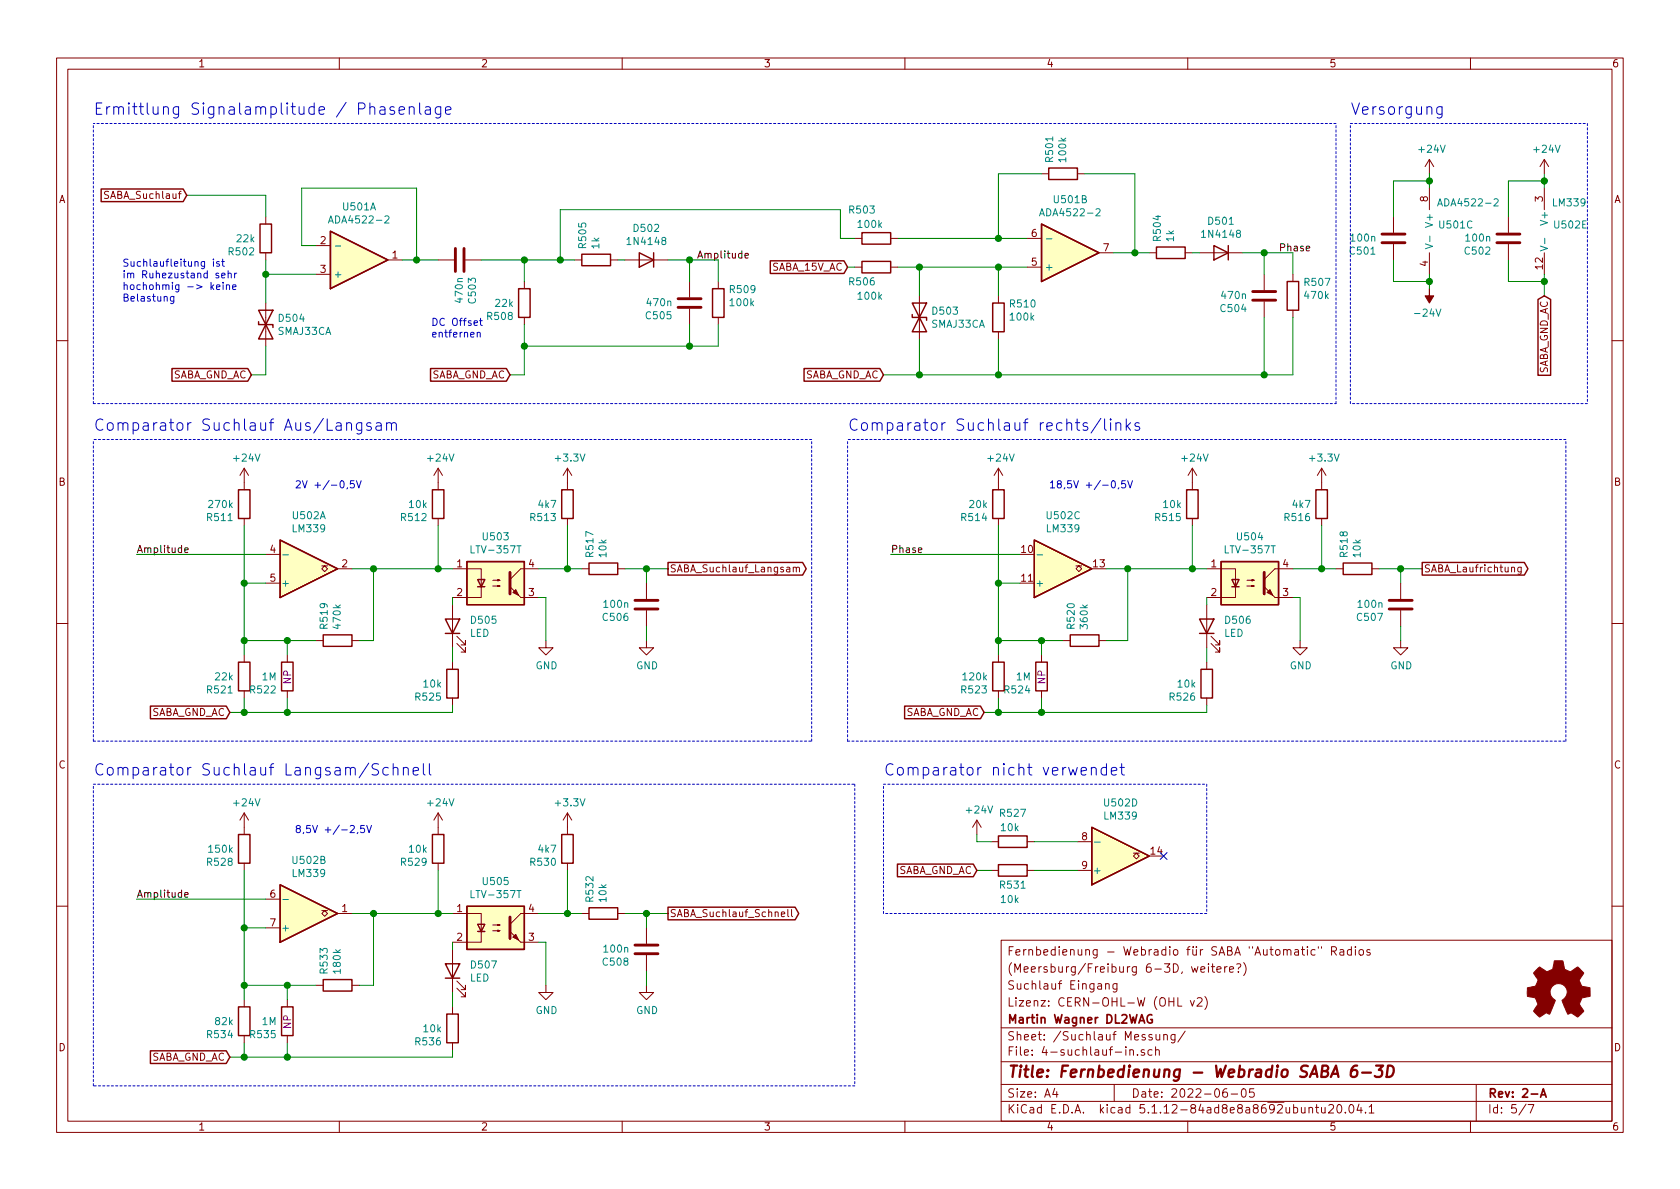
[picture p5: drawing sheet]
<svg xmlns="http://www.w3.org/2000/svg" width="297mm" height="210mm" viewBox="0 0 297 210" stroke-linecap="round" stroke-linejoin="round" font-family="sans-serif">
<g fill="none" stroke="#840000" stroke-width=".18">
<path d="M10 10.3h277v189.9h-277zM12 12.2h273v186.1h-273zM60 10.3v1.9M110 10.3v1.9M160 10.3v1.9M210 10.3v1.9M260 10.3v1.9M31.5 34.3h.5M32 33.8l-.3 .2v1.1M47 38.3v1.3M184.1 30.7h1.3M190.5 30.7h1.3"/>
<path d="M246.4 38.3v2.8M252.7 28.2v2.5M252.7 33.3v3.8M252.7 28.2l-.7 1.3M252.7 28.2l.8 1.3M266.7 38.3v2.8M273 28.2v2.5M273 33.3v3.8M273 28.2l-.7 1.3M273 28.2l.8 1.3M47 44.7v1.3M47 53.6v7.6"/>
<path d="M55.9 43.4h2.5M55.9 48.5h2.5M68.6 46h2.5M77.5 46h2.8M82.3 46h2.8M92.7 49.8v1.2M92.7 56.1v1.3M101.6 46h1.3M107.9 46h1.3M110.5 46h7.6M121.9 49.8v2.8M121.9 54.6v2.8"/>
<path d="M127 49.8v1.2M127 56.1v1.3M151.1 47.2h1.3M151.1 42.2h1.3M157.5 47.2h1.2M157.5 42.2h1.2M162.6 52.3v7.6M176.5 52.3v1.3M176.5 58.7v1.2M181.6 47.2h2.5M181.6 42.2h2.5M194.3 44.7h2.5"/>
<path d="M203.2 44.7h1.3M209.5 44.7h1.3M212.1 44.7h7.6M223.5 48.5v2.8M223.5 53.3v2.8M228.6 48.5v1.3M228.6 54.9v1.2M246.4 43.2v2.8M252.7 44.7v3.8M266.7 43.2v2.8M273 44.7v3.8M10 60.2h2"/>
<path d="M285 60.2h2M43.2 82.8v3.8M43.2 91.7v1.3M43.2 82.8l-.8 1.3M43.2 82.8l.7 1.3M47 98h2.5M77.5 82.8v3.8M77.5 91.7v1.3M77.5 82.8l-.8 1.3M77.5 82.8l.7 1.3M100.3 82.8l-.7 1.3M100.3 82.8v3.8"/>
<path d="M100.3 91.7v1.3M100.3 82.8l.8 1.3M176.5 82.8l-.7 1.3M176.5 82.8v3.8M176.5 91.7v1.3M176.5 82.8l.8 1.3M210.8 82.8v3.8M210.8 91.7v1.3M210.8 82.8l-.7 1.3M210.8 82.8l.8 1.3M233.7 82.8l-.8 1.3M233.7 82.8v3.8"/>
<path d="M233.7 91.7v1.3M233.7 82.8l.7 1.3M10 110.3h2M43.2 115.8v1.3M47 103.1h2.5M50.8 115.8v1.3M55.9 113.3h1.2M56.9 100.1h.5l-.5 .5 .5 .5 .5-.5-.5-.5h.5M59.7 100.6h2.5M62.2 113.3h1.3M80 100.6h5.1v3.3M80 106.9v7.6"/>
<path d="M80 117.1v1.3M80.8 113.8l1.5 1.5v-.8v.8h-.8M80.8 112.5l1.5 1.5v-.7v.7h-.8M85.1 103.8v1.9h-5.1M87.1 103.6h1.3l-.4 .2v-.3l.4 .1M87.1 102.6h1.3l-.4 .1v-.2l.4 .1M92.1 105.7h3.1M95.2 100.6h-3.1l-1.9 1.9M96.5 113.3v1.2h1.3l-1.3 1.3-1.3-1.3h1.3M102.9 100.6h1.2M109.2 100.6h1.3M114.3 113.3v1.2h1.3l-1.3 1.3-1.3-1.3h1.3"/>
<path d="M114.3 103.1v2.8M114.3 107.9v2.8M140.3 100.4l.1-.1h.3l.1 .8M140.3 100.3v.8M140.8 100.5l.2-.2h.3l.1 .8M176.5 115.8v1.3M184.1 115.8v1.3M188 113.3h1.2M190.2 100.1h.6l-.6 .5 .6 .5 .5-.5-.5-.5h.5M194.3 113.3h1.3M213.4 100.6h5v3.3M213.4 106.9v7.6"/>
<path d="M213.4 117.1v1.3M214.1 113.8l1.5 1.5v-.8v.8h-.7M214.1 112.5l1.5 1.5v-.7v.7h-.7M218.4 103.8v1.9h-5M220.5 103.6h1.2l-.3 .2v-.3l.3 .1M220.5 102.6h1.2l-.3 .1v-.2l.3 .1M225.4 105.7h3.2M228.6 100.6h-3.2l-1.9 1.9M229.9 113.3v1.2h1.2l-1.2 1.3-1.3-1.3h1.3M236.2 100.6h1.3M242.6 100.6h1.2M247.6 113.3v1.2h1.3l-1.3 1.3-1.2-1.3h1.2"/>
<path d="M247.6 103.1v2.8M247.6 107.9v2.8M267.3 100.4l.1-.1h.3l.1 .8M269 100.3v1l-.3 .3-.3-.1M269 100.3h-.4l-.2 .2 .1 .6h.5M285 110.3h2M43.2 122.2v1.2M50.8 122.2v1.2M80 123.4v1.3M176.5 122.2v1.2M184.1 122.2v1.2M213.4 123.4v1.3"/>
<path d="M43.2 143.8v3.8M43.2 152.6v1.3M43.2 143.8l-.8 1.2M43.2 143.8l.7 1.2M47 159h2.5M77.5 143.8l-.8 1.2M77.5 143.8v3.8M77.5 152.6v1.3M77.5 143.8l.7 1.2M100.3 143.8v3.8M100.3 152.6v1.3M100.3 143.8l-.7 1.2"/>
<path d="M100.3 143.8l.8 1.2M172.7 145l-.7 1.3M172.7 145v2.6M172.7 145l.8 1.3M175.3 148.8h1.2M175.3 153.9h1.2M181.6 148.8h1.3M181.6 153.9h1.3M190.5 148.8h2.5M190.5 153.9h2.5M200.4 150.9h.5l-.5 .5 .5 .5 .5-.5-.5-.5h.5M10 160.2h2"/>
<path d="M43.2 176.8v1.2M47 164.1h2.5M50.8 176.8v1.2M55.9 174.2h1.2M56.9 161h.5l-.5 .5 .5 .5 .5-.5-.5-.5h.5M59.7 161.5h2.5M62.2 174.2h1.3M80 161.5h5.1v3.3M80 167.9v7.6M80 178v1.3M80.8 174.7l1.5 1.6v-.8v.8h-.8M80.8 173.5l1.5 1.5v-.8v.8h-.8"/>
<path d="M85.1 164.7v1.9h-5.1M87.1 164.6h1.3l-.4 .1v-.2l.4 .1M87.1 163.6h1.3l-.4 .1v-.3l.4 .2M92.1 166.6h3.1M95.2 161.5h-3.1l-1.9 1.9M96.5 174.2v1.3h1.3l-1.3 1.3-1.3-1.3h1.3M102.9 161.5h1.2M109.2 161.5h1.3M114.3 174.2v1.3h1.3l-1.3 1.3-1.3-1.3h1.3M114.3 164.1v2.8M114.3 168.9v2.8M138.2 161.7l.6-.1-.1-.3h-.4l-.1 .1v.6h.5"/>
<path d="M139.3 160.8v1.1l.2 .2M140 160.8v1.1l.1 .2M177 166.3h108v32h-108zM195.5 174.1l.2-.2 .4 .1v.9M195.5 173.9v1M197.5 173.9v1.3l-.3 .2h-.4M197.5 174l-.4-.1-.3 .3v.6l.3 .1 .4-.1M208.3 176.4v1.5h.7M210.5 176.9l.3 1 .4-1M211.7 176.6l.2-.2h.3l.3 .2v.3l-.9 1h.9M212.3 171.4l.7-.1v-.3l-.5-.1-.2 .2 .1 .8h.6M213 176.2a1.71 1.71 0 0 1 0 2.3"/>
<path d="M213.7 170.4v.2M213.7 170.9v1M214.2 170.9h.6M214.4 170.4v1.3l.4 .2M215.2 171.4l.7-.1-.1-.3-.4-.1-.2 .2v.8h.6M216.5 170.9v1M217 170.9l-.3 .1-.2 .2M217.4 171.4l.7-.1-.1-.3-.4-.1-.2 .2v.8h.6M218.7 170.5l.5-.1a.38 .38 0 0 1 .2 .4 .38 .38 0 0 1-.4 .3l-.1 .3M218.9 171.8v.1M219.9 170.2a1.71 1.71 0 0 1 0 2.3M231.2 167.4v.2"/>
<path d="M231.2 167.9v1M232.5 168l-.4-.1-.3 .3 .1 .6 .2 .1 .4-.1M233.1 167.4v.3M233.7 167.4v.3M235.4 168.2l.7-.1 .2-.2-.1-.3-.2-.2h-.6v1.5M235.8 168.2l.5 .7M236.9 168h.6l.1 .9M237.6 168.3h-.5l-.2 .2v.3l.2 .1 .5-.1M238.9 168l-.4-.1-.3 .3 .1 .6 .2 .1 .4-.1M238.9 167.4v1.5M239.6 167.4v.2M239.6 167.9v1"/>
<path d="M240.4 168l.2-.1 .4 .1v.8l-.2 .1-.4-.1zM242.2 168l-.3-.1-.2 .2v.2l.5 .2v.3h-.5M285 160.2h2M43.2 183.1v1.3M50.8 183.1v1.3M60 198.3v1.9M80 184.4v1.3M110 198.3v1.9M160 198.3v1.9M177 194.8h108M177 191.8h108M177 187.8h108"/>
<path d="M177 181.8h108M186.5 192.5l-.4 1h1M186.8 193v1M197 191.8v3M199.1 185.1v.2M199.1 185.6v1M199.8 185.7a.37 .37 0 0 1 .6 .1v.8M199.8 185.6v1M201.1 186.5v.1M202.3 185.7a.37 .37 0 0 0-.5 .1v.2l.5 .2 .1 .1-.2 .3-.4-.1M203.7 185.7l-.4-.1-.3 .3v.6l.3 .1 .4-.1M203.7 183l-.4-.1-.2 .2 .1 .3 .5 .1v.3h-.6"/>
<path d="M204.3 185.7h.1a.37 .37 0 0 1 .6 .1v.8M204.3 185.1v1.5M204.4 182.9v.8a.39 .39 0 0 0 .7 .1M205.1 182.9v1M205.8 183.1v-.1a.37 .37 0 0 1 .6 .1v.8M205.8 182.9v1M207.7 182.9v1.2l-.2 .3-.4-.1M207.7 183l-.4-.1-.3 .3 .1 .6 .2 .1 .4-.1M209.5 182.3l-1.2 2M210 198.3v1.9M216.9 192.5a.62 .62 0 0 0-.7 .7l.1 .7 .2 .1 .5-.1v-.5l-.1-.2-.4-.1-.3 .3M217.7 193.5h1.1"/>
<path d="M219.6 192.7l.4-.2a.94 .94 0 0 1 0 1.5 .82 .82 0 0 1-.4-1.3zM221.7 192.5h-.7l-.1 .7 .2-.1 .5 .1 .2 .2-.1 .5-.2 .1-.6-.1M231.4 196l.2-.2 .4 .1 .1 .9M231.4 195.8v1M232.6 195.8h.5M232.8 195.3v1.3l.3 .2M233.7 195.8v.8a.37 .37 0 0 0 .6 .1M234.3 195.8v1M234.9 195.5l.3-.2h.3l.2 .2 .1 .3-.1 .2-.8 .8h.9M236.5 195.5l.2-.2a.8 .8 0 0 1 .6 .8 .8 .8 0 0 1-.6 .7l-.2-.1-.1-.4zM237.9 196.7v.1M238.7 195.5l.2-.2a.8 .8 0 0 1 .5 .8 .8 .8 0 0 1-.5 .7l-.2-.1-.2-.4z"/>
<path d="M240.3 195.2l-.4 1.1h1M240.6 195.8v1M241.4 196.7v.1M242.1 195.8l.4-.5v1.5M242.1 196.8h.8M260 198.3v1.9M261 191.8v6.5M269.8 195.2l-1.2 2M270.2 195.3h1l-.6 1.5"/>
</g>
<path d="M203.7 179.5a.73 .73 0 0 0-.9 .5 .73 .73 0 0 0 .5 .9l.4-.1v-.5h-.2M272.4 194l.5-1.5 .5 1.5M272.5 193.6h.7" fill="none" stroke="#840000" stroke-width=".3"/>
<path d="M240 188.4a.93 .93 0 0 0-1.1 .9l-.1 .8 .2 .2a.66 .66 0 0 0 1-.2v-.5l-.3-.4a.69 .69 0 0 0-.8 .4M240.8 189.7h1.6M243.3 188.4h1.3l-.8 .8a.48 .48 0 0 1 .6 .4l-.1 .5-.2 .2-.8 .1-.2-.1M245.4 188.4h.5a.95 .95 0 0 1 .4 1.6 .9 .9 0 0 1-1.1 .4z" fill="none" stroke="#840000" stroke-width=".41"/>
<g fill="none" stroke="#840000" stroke-width=".25">
<path d="M17.9 33.4h14.5l.6 1.1-.6 1.2h-14.5zM46 39.6h2v5.1h-2zM184.1 39.6l10.2 5.1-10.2 5.1zM185.4 29.7h5.1v2h-5.1zM45.7 56.9v.5h2.6v.5M45.7 54.9l2.6 5h-2.6l2.6-5zM58.4 40.9l10.2 5.1-10.2 5zM91.7 51h2v5.1h-2zM102.9 45h5v2h-5zM113 44.7l2.6 1.3-2.6 1.2zM115.6 44.7v2.5M126 51h2v5.1h-2z"/>
<path d="M136.2 46.1h13l.7 1.1-.7 1.2h-13zM152.4 41.1h5.1v2.1h-5.1zM152.4 46.2h5.1v2.1h-5.1zM161.3 55.6v.5h2.5v.5M161.3 53.6l2.5 5.1h-2.5l2.5-5.1zM175.5 53.6h2v5.1h-2zM204.5 43.7h5v2h-5zM214.6 43.4l2.6 1.3-2.6 1.3zM217.2 43.4v2.6M227.6 49.8h2v5.1h-2zM271.9 53l1.1-.7 1.2 .7v13.4h-2.3zM30.4 65.2h13.4l.6 1.1-.6 1.1h-13.4z"/>
<path d="M76.1 65.2h13.4l.7 1.1-.7 1.1h-13.4zM142.2 65.2h13.4l.6 1.1-.6 1.1h-13.4zM42.2 86.6h2v5.1h-2zM49.5 95.5l10.2 5.1-10.2 5.1zM76.5 86.6h2v5.1h-2zM82.5 99.3h10.2v7.6h-10.2zM99.3 86.6h2v5.1h-2zM104.1 99.6h5.1v2h-5.1zM118.1 99.5h23.8l.6 1.1-.6 1.1h-23.8zM175.5 86.6h2v5.1h-2zM182.9 95.5l10.1 5.1-10.1 5.1zM209.8 86.6h2v5.1h-2z"/>
<path d="M215.9 99.3h10.2v7.6h-10.2zM232.7 86.6h2v5.1h-2zM237.5 99.6h5.1v2h-5.1zM251.5 99.5h18l.7 1.1-.7 1.1h-18zM42.2 117.1h2v5.1h-2zM49.8 117.1h2v5.1h-2zM57.1 112.3h5.1v2h-5.1zM78.7 109.5h2.6l-1.3 2.5zM78.7 112h2.6M79 118.4h2v5h-2zM84.5 102.5h1.2l-.6 1.3zM84.5 103.8h1.2"/>
<path d="M175.5 117.1h2v5.1h-2zM183.1 117.1h2.1v5.1h-2.1zM189.2 112.3h5.1v2h-5.1zM212.1 109.5h2.5l-1.2 2.5zM212.1 112h2.5M212.3 118.4h2.1v5h-2.1zM217.8 102.5h1.3l-.7 1.3zM217.8 103.8h1.3M26.6 124.9h13.4l.6 1.1-.6 1.1h-13.4zM159.9 124.9h13.5l.6 1.1-.6 1.1h-13.5zM42.2 147.6h2v5h-2zM49.5 156.5l10.2 5-10.2 5.1z"/>
<path d="M76.5 147.6h2v5h-2zM99.3 147.6h2v5h-2zM158.7 152.8h13.4l.6 1.1-.6 1.1h-13.4zM176.5 147.8h5.1v2.1h-5.1zM176.5 152.9h5.1v2h-5.1zM193 146.3l10.2 5.1-10.2 5.1zM42.2 178h2v5.1h-2zM49.8 178h2v5.1h-2zM57.1 173.2h5.1v2.1h-5.1zM78.7 170.4h2.6l-1.3 2.6zM78.7 173h2.6M79 179.3h2v5.1h-2z"/>
<path d="M82.5 160.3h10.2v7.6h-10.2zM84.5 163.4h1.2l-.6 1.3zM84.5 164.7h1.2M104.1 160.5h5.1v2.1h-5.1zM118.1 160.4h22.5l.6 1.1-.6 1.2h-22.5zM26.6 185.8h13.4l.6 1.1-.6 1.2h-13.4z"/>
</g>
<g fill="none" stroke="#840000" stroke-width=".51">
<path d="M80.5 43.9v4.1M82 43.9v4.1M119.9 52.8h4.1M119.9 54.4h4.1M221.5 51.6h4.1M221.5 53.1h4.1M244.3 41.4h4.1M244.3 42.9h4.1M264.7 41.4h4M264.7 42.9h4M90.2 101.2v3.8M112.3 106.2h4"/>
<path d="M112.3 107.7h4M223.5 101.2v3.8M245.6 106.2h4.1M245.6 107.7h4.1M90.2 162.2v3.8M112.3 167.1h4M112.3 168.7h4"/>
</g>
<g fill="#ffffc2" stroke="#ffffc2" stroke-width=".18">
<path d="M82.5 99.3h10.2v7.6h-10.2z"/>
<path d="M82.5 160.3h10.2v7.6h-10.2z"/>
<path d="M184.1 39.6l10.2 5.1-10.2 5.1z"/>
<path d="M58.4 40.9l10.2 5.1-10.2 5z"/>
<path d="M49.5 95.5l10.2 5.1-10.2 5.1z"/>
<path d="M49.5 156.5l10.2 5-10.2 5.1z"/>
<path d="M182.9 95.5l10.1 5.1-10.1 5.1z"/>
<path d="M193 146.3l10.2 5.1-10.2 5.1z"/>
<path d="M215.9 99.3h10.2v7.6h-10.2z"/>
</g>
<g fill="#840000" stroke="#840000" stroke-width=".18">
<path d="M90.2 103.8l1.9 1.9z"/>
<path d="M90.7 104.8l.5-.5 .5 1z"/>
<path d="M90.2 164.7l1.9 1.9z"/>
<path d="M90.7 165.7l.5-.5 .5 1z"/>
<path d="M271.7 171.5l.5-.5 .9 .6a.62 .62 0 0 0 1 0l.2-.1a1.62 1.62 0 0 0 .5-1.4l.1-.2h1.4l.2 .8a.74 .74 0 0 0 .7 .9l.5 .3 1.3-.9 1 1-.4 .7a.75 .75 0 0 0-.1 1.2l.2 .5 1.4 .3 .1 1.5-1.5 .2v.2a1.23 1.23 0 0 0-.3 1.2l.6 1-.1 .1-1 1-.8-.6a.54 .54 0 0 0-.8 0l-1.1-2.3a2.33 2.33 0 0 0 .9-1.9 1.54 1.54 0 0 0-2.5-.8 1.54 1.54 0 0 0 .4 2.6l-1.1 2.4a.69 .69 0 0 0-1.1 .2l-.6 .4-1.1-1.1 .8-1.2-.2-.5a.71 .71 0 0 0-.9-.8l-.7-.2v-1.4l.4-.1a1.11 1.11 0 0 0 1.2-.7 .72 .72 0 0 0-.2-1.2l-.4-.6z"/>
<path d="M223.5 103.8l1.9 1.9z"/>
<path d="M224 104.8l.5-.5 .5 1z"/>
<path d="M252.7 51v1.3h.8l-.8 1.3-.7-1.3h.7z"/>
</g>
<g fill="none" stroke="#008484" stroke-width=".18">
<path d="M58.1 39.4l.4-1.2 .4 1.2M58.2 39.1h.6M68 38.3l.5-.1 .3 .3-.8 .9h.8M183.8 38.2l.4-1.3 .5 1.3M183.9 37.8h.6M193.8 37l.5-.1 .2 .4-.8 .9h.8M254.2 36.4l.4-1.3 .4 1.3M254.3 36.1h.6M264.2 35.3l.4-.2 .3 .4-.8 .9h.8M59.3 43.5h1M185 42.2h1M252 43.1l1.3 .5-1.3 .4"/>
<path d="M252.8 41.8v.9M272.3 43.5l1.3 .4-1.3 .5M273.1 42.1v1M50 98.1h1M183.4 98.1h1M50 159.1h1M193.5 148.9h1"/>
</g>
<g fill="none" stroke="#0000c2" stroke-width=".18" stroke-dasharray=".4 .4">
<path d="M236.2 21.8h-219.7M238.8 21.8h41.9M280.7 21.8v49.6M16.5 71.4v-49.6M16.5 71.4h219.7M143.5 77.7h-127M236.2 71.4v-49.6M238.8 71.4v-49.6M276.9 77.7h-127M280.7 71.4h-41.9M16.5 131.1h127M16.5 131.1v-53.4"/>
<path d="M16.5 138.7h134.6M143.5 131.1v-53.4M149.9 131.1h127M149.9 131.1v-53.4M151.1 138.7v53.3M156.2 138.7h57.2M213.4 138.7v22.8M276.9 131.1v-53.4M156.2 161.5v-22.8M213.4 161.5h-57.2M16.5 192v-53.3M151.1 192h-134.6"/>
</g>
<g fill="none" stroke="#008400" stroke-width=".18">
<path d="M33 34.5h14v3.8M184.1 30.7h-7.6v11.5M191.8 30.7h8.9v14M252.7 30.7v2.6M252.7 32h-6.3v6.3M273 32h-6.3v6.3M273 30.7v2.6M47 46v7.6M47 48.5h8.9M55.9 43.4h-2.6v-10.1h20.4v12.7M71.1 46h6.4M85.1 46h16.5"/>
<path d="M92.7 46v3.8M92.7 57.4v8.9h-2.5M109.2 46h1.3M118.1 46h8.9v3.8M121.9 46v3.8M121.9 57.4v3.8M127 57.4v3.8h-34.3M149.9 47.2h1.2M151.1 42.2h-2.5v-5.1h-49.5v8.9M158.7 42.2h22.9M158.7 47.2h22.9M162.6 47.2v5.1"/>
<path d="M162.6 59.9v6.4M176.5 47.2v5.1M176.5 59.9v6.4M196.8 44.7h6.4M210.8 44.7h1.3M219.7 44.7h8.9v3.8M223.5 44.7v3.8M223.5 56.1v10.2M228.6 56.1v10.2h-72.4M246.4 46v3.8h6.3M252.7 48.5v2.5M266.7 46v3.8h6.3"/>
<path d="M273 48.5v3.8M47 61.2v5.1h-2.6M24.1 98h22.9M43.2 93v22.8M77.5 93v7.6M100.3 93v7.6M157.5 98h22.8M176.5 93v22.8M210.8 93v7.6M233.7 93v7.6M43.2 113.3h12.7M43.2 103.1h3.8"/>
<path d="M50.8 113.3v2.5M62.2 100.6h17.8M66 100.6v12.7h-2.5M80 105.7v1.2M80 114.5v2.6M95.2 100.6h7.7M95.2 105.7h1.3v7.6M110.5 100.6h7.6M114.3 100.6v2.5M114.3 110.7v2.6M176.5 113.3h11.5M176.5 103.1h3.8"/>
<path d="M184.1 113.3v2.5M195.6 100.6h17.8M199.4 100.6v12.7h-3.8M213.4 105.7v1.2M213.4 114.5v2.6M228.6 100.6h7.6M228.6 105.7h1.3v7.6M243.8 100.6h7.7M247.6 100.6v2.5M247.6 110.7v2.6M43.2 123.4v2.6M50.8 123.4v2.6"/>
<path d="M80 124.7v1.3h-39.4M176.5 123.4v2.6M184.1 123.4v2.6M213.4 124.7v1.3h-39.4M24.1 159h22.9M43.2 153.9v22.9M77.5 153.9v7.6M100.3 153.9v7.6M172.7 153.9h2.6M172.7 147.6v1.2h2.6M182.9 153.9h7.6M182.9 148.8h7.6"/>
<path d="M43.2 174.2h12.7M43.2 164.1h3.8M50.8 174.2v2.6M62.2 161.5h17.8M66 161.5v12.7h-2.5M80 166.6v1.3M80 175.5v2.5M95.2 166.6h1.3v7.6M95.2 161.5h7.7M110.5 161.5h7.6M114.3 161.5v2.6M114.3 171.7v2.5"/>
<path d="M43.2 184.4v2.5M50.8 184.4v2.5M80 185.7v1.2h-39.4"/>
</g>
<path d="M131.7 45.2l.6-.1v-.2l-.4-.1-.2 .2 .1 .6h.5M32.7 97.3l.6-.1-.1-.3h-.4l-.1 .1v.7h.5M32.7 158.2l.6-.1-.1-.2-.4-.1-.1 .2v.6h.5" fill="none" stroke="#000" stroke-width=".18"/>
<g fill="none" stroke="#0000c2" stroke-width=".18">
<path d="M67.2 19l.2-.1 .6 .1 .1 1.2M68.1 19.3l-.7 .2a.39 .39 0 0 0-.3 .3 .39 .39 0 0 0 .3 .4l.7-.1M69.7 19l-.5-.1-.3 .2 .1 .4 .7 .1 .1 .2-.1 .3-.2 .1-.6-.1M70.6 19.5l.9-.2-.1-.3-.6-.1-.2 .2 .1 1 .1 .1 .6-.1M72.4 19.1a.5 .5 0 0 1 .8 0v1.1M72.4 18.9v1.3M74.2 18.2v1.7l.3 .3M75.2 19l.2-.1 .6 .1 .1 1.2M76.1 19.3l-.7 .2a.39 .39 0 0 0-.3 .3 .39 .39 0 0 0 .3 .4l.7-.1M77.9 18.9v1.6a.56 .56 0 0 1-.8 .3M77.9 19l-.6-.1-.3 .3v.6l.2 .3 .1 .1 .6-.1M78.8 19.5l.9-.2-.1-.3-.5-.1-.3 .2 .1 1 .2 .1 .5-.1"/>
<path d="M255 18.9v1.6a.54 .54 0 0 1-.9 .3M255 19l-.6-.1-.4 .3v.6l.2 .3 .2 .1 .6-.1M30.7 52.4v1l-.2 .3-.3-.1M30.7 52.5l-.3-.1-.3 .2 .2 .6h.4M37.4 50.7l.4 .5M37.7 45.8v.1M37.7 46.2v.9M37.8 50.4l-.5 .4M38.3 50.8l.6-.1-.1-.3h-.3l-.2 .1 .1 .6h.4M38.8 46.3l-.3-.1-.2 .2 .1 .2 .4 .1v.3h-.5M39.2 48.7l.6-.1-.1-.2-.3-.1-.2 .2v.6h.5M39.2 46.2h.5"/>
<path d="M39.4 45.8v1.1l.3 .2M39.4 49.9v.2M39.4 50.4v.8M40 50.5l.2-.1h.3l.1 .8M40 50.4v.8M40.3 48.4l.2-.1 .3 .1 .1 .7M40.3 47.9v1.2M41.1 50.8l.6-.1v-.3h-.4l-.2 .1 .1 .6h.5M41.5 48.3v.8M41.9 48.3l-.4 .2M84.4 58.9l.2-.1h.3v.8M84.4 58.8v.8"/>
<path d="M84.8 56.7h.5M85 56.3v1.1l.3 .2M61.3 74.9a.52 .52 0 0 1 .8-.1l.1 1.3M64 74.7v1.7a.52 .52 0 0 1-.9 .3M64 74.8l-.6-.1-.4 .4v.6l.2 .3 .2 .1 .6-.1M65.6 74.8a.48 .48 0 0 0-.8 .2l.1 .3a.68 .68 0 0 1 .8 .4l-.3 .4-.6-.1M66.5 74.8l.2-.1 .6 .1 .1 1.3M67.4 75.2l-.7 .1a.39 .39 0 0 0-.3 .4 .39 .39 0 0 0 .3 .4l.7-.1M68.4 74.9a.5 .5 0 0 1 .8 .1v1.1M68.4 74.7v1.4M69.2 75a.48 .48 0 0 1 .8-.2l.1 1.3M192.3 74.8l-.5-.1-.3 .3 .1 .3 .7 .2 .1 .2-.1 .3-.2 .1-.6-.1"/>
<path d="M194.6 74l-1.7 2.6M195.3 74.1v1.7l.3 .3M196.4 74.1l-.1 .1h.2l-.1-.1v.2M196.4 74.7v1.4M197.3 74.9a.5 .5 0 0 1 .9 .1v1.1M197.3 74.7v1.4M199.1 74.1v2M199.3 75.3l.6 .8M199.9 74.7l-.8 .8M201.4 74.8l-.5-.1-.2 .3 .1 .3 .6 .2 .1 .2-.1 .3-.2 .1-.5-.1M61.4 86.2l-.1 .3M62.6 85h-.6l-.1 .6 .5-.1 .3 .2v.3l-.3 .3-.5-.1"/>
<path d="M63 85l.4 1.3 .5-1.3M196.6 85.1l.2-.1a.69 .69 0 0 1 .4 .6 .69 .69 0 0 1-.4 .7l-.3-.3v-.2zM197.8 86.2l-.1 .3M199 85h-.6l-.1 .6 .5-.1 .2 .2v.3l-.2 .3-.5-.1M199.4 85l.4 1.3 .4-1.3M66.9 135.1l-.3-.1-.6 .1a.47 .47 0 0 0-.2 .5 .47 .47 0 0 0 .4 .4 .7 .7 0 0 1 .7 .7l-.4 .4-.7-.1M68.7 135.8l-.6-.1-.4 .4v.6l.2 .3 .2 .1 .6-.1M69.5 135.9a.47 .47 0 0 1 .9 .1v1.1M69.5 135v2.1M71.3 135.9a.52 .52 0 0 1 .8-.1l.1 1.3M71.3 135.7v1.4M73.1 136.4l.9-.2-.1-.4-.6-.1-.2 .3 .1 1 .1 .1 .6-.1"/>
<path d="M74.9 135v1.7l.3 .4M75.9 135v1.7l.3 .4M193 135.9a.52 .52 0 0 1 .7-.1l.1 1.3M193 135.7v1.4M195.6 135.8l-.5-.1-.4 .4v.6l.2 .3 .2 .1 .5-.1M195.6 135v2.1M196.5 136.4l1-.2-.1-.4-.6-.1-.3 .3 .1 1 .2 .1 .6-.1M198 135.7h.8M198.3 135v1.7l.1 .3 .4 .1M61.9 146.1l.5-.1 .3 .3-.8 .9h.8M63.3 147.2l-.2 .2M64.4 146h-.6v.6l.1-.1 .5 .1v.5l-.2 .1-.4-.1"/>
<path d="M64.8 146l.5 1.2 .4-1.2"/>
</g>
<g fill="#008400" stroke="#008400" stroke-width=".25">
<circle cx="50.8" cy="113.3" r=".51"/>
<circle cx="43.2" cy="113.3" r=".51"/>
<circle cx="77.5" cy="161.5" r=".51"/>
<circle cx="47" cy="48.5" r=".51"/>
<circle cx="50.8" cy="126" r=".51"/>
<circle cx="176.5" cy="42.2" r=".51"/>
<circle cx="43.2" cy="186.9" r=".51"/>
<circle cx="273" cy="32" r=".51"/>
<circle cx="73.7" cy="46" r=".51"/>
<circle cx="223.5" cy="66.3" r=".51"/>
<circle cx="162.6" cy="66.3" r=".51"/>
<circle cx="223.5" cy="44.7" r=".51"/>
<circle cx="184.2" cy="113.3" r=".51"/>
<circle cx="100.3" cy="161.5" r=".51"/>
<circle cx="184.2" cy="126" r=".51"/>
<circle cx="121.9" cy="61.2" r=".51"/>
<circle cx="50.8" cy="174.2" r=".51"/>
<circle cx="114.3" cy="161.5" r=".51"/>
<circle cx="50.8" cy="186.9" r=".51"/>
<circle cx="121.9" cy="46" r=".51"/>
<circle cx="66" cy="100.6" r=".51"/>
<circle cx="92.7" cy="46" r=".51"/>
<circle cx="176.5" cy="66.3" r=".51"/>
<circle cx="43.2" cy="126" r=".51"/>
<circle cx="252.7" cy="32" r=".51"/>
<circle cx="99.1" cy="46" r=".51"/>
<circle cx="247.7" cy="100.6" r=".51"/>
<circle cx="233.7" cy="100.6" r=".51"/>
<circle cx="252.7" cy="49.8" r=".51"/>
<circle cx="100.3" cy="100.6" r=".51"/>
<circle cx="114.3" cy="100.6" r=".51"/>
<circle cx="273" cy="49.8" r=".51"/>
<circle cx="162.6" cy="47.2" r=".51"/>
<circle cx="176.5" cy="126" r=".51"/>
<circle cx="77.5" cy="100.6" r=".51"/>
<circle cx="92.7" cy="61.2" r=".51"/>
<circle cx="210.8" cy="100.6" r=".51"/>
<circle cx="199.4" cy="100.6" r=".51"/>
<circle cx="43.2" cy="164.1" r=".51"/>
<circle cx="43.2" cy="103.1" r=".51"/>
<circle cx="176.5" cy="113.3" r=".51"/>
<circle cx="43.2" cy="174.2" r=".51"/>
<circle cx="176.5" cy="103.1" r=".51"/>
<circle cx="176.5" cy="47.2" r=".51"/>
<circle cx="66" cy="161.5" r=".51"/>
<circle cx="200.7" cy="44.7" r=".51"/>
</g>
<path d="M205.1 150.8l1.2 1.2M206.3 150.8l-1.2 1.2" fill="none" stroke="#000084" stroke-width=".18"/>
<g font-size="2.8" fill="#0000c2">
<text x="16.5" y="20.3">Ermittlung Signalamplitude / Phasenlage</text>
<text x="238.8" y="20.3">Versorgung</text>
<text x="16.5" y="76.2">Comparator Suchlauf Aus/Langsam</text>
<text x="149.9" y="76.2">Comparator Suchlauf rechts/links</text>
<text x="16.5" y="137.2">Comparator Suchlauf Langsam/Schnell</text>
<text x="156.2" y="137.2">Comparator nicht verwendet</text>
</g>
<text font-size="2.8" fill="#840000" x="178" y="190.5">Title: Fernbedienung - Webradio SABA 6-3D</text>
<g font-size="2.1" fill="#840000">
<text x="178" y="172">(Meersburg/Freiburg 6-3D, weitere?)</text>
<text x="178" y="169">Fernbedienung - Webradio für SABA &quot;Automatic&quot; Radios</text>
<text x="178" y="178">Lizenz: CERN-OHL-W (OHL v2)</text>
<text x="178" y="175">Suchlauf Eingang</text>
<text x="178" y="184">Sheet: /Suchlauf Messung/</text>
<text x="178" y="181">Martin Wagner DL2WAG</text>
<text x="178" y="186.7">File: 4-suchlauf-in.sch</text>
<text x="178" y="196.9">KiCad E.D.A. kicad 5.1.12-84ad8e8a8692ubuntu20.04.1</text>
<text x="178" y="194.1">Size: A4</text>
<text x="200" y="194.1">Date: 2022-06-05</text>
<text x="263" y="194.1">Rev: 2-A</text>
<text x="263" y="196.9">Id: 5/7</text>
</g>
<g font-size="1.8" fill="#840000">
<text x="35" y="11.9">1</text>
<text x="85" y="11.9">2</text>
<text x="135" y="11.9">3</text>
<text x="185" y="11.9">4</text>
<text x="235" y="11.9">5</text>
<text x="285" y="11.9">6</text>
<text x="10.4" y="35.9">A</text>
<text x="18.8" y="35.2">SABA_Suchlauf</text>
<text x="252.5" y="35.7" transform="rotate(-90 252.5 35.7)">8</text>
<text x="272.8" y="35.7" transform="rotate(-90 272.8 35.7)">3</text>
<text x="285.4" y="35.9">A</text>
<text x="182.4" y="41.9">6</text>
<text x="56.7" y="43.2">2</text>
<text x="69.4" y="45.7">1</text>
<text x="136.4" y="47.9">SABA_15V_AC</text>
<text x="182.4" y="47">5</text>
<text x="195.1" y="44.4">7</text>
<text x="252.5" y="47.1" transform="rotate(-90 252.5 47.1)">4</text>
<text x="272.8" y="47.6" transform="rotate(-90 272.8 47.6)">12</text>
<text x="56.7" y="48.3">3</text>
<text x="30.2" y="66.9">SABA_GND_AC</text>
<text x="75.9" y="66.9">SABA_GND_AC</text>
<text x="142" y="66.9">SABA_GND_AC</text>
<text x="273.7" y="66.6" transform="rotate(-90 273.7 66.6)">SABA_GND_AC</text>
<text x="10.4" y="85.9">B</text>
<text x="285.4" y="85.9">B</text>
<text x="47.8" y="97.8">4</text>
<text x="60.5" y="100.3">2</text>
<text x="80.8" y="100.3">1</text>
<text x="93.5" y="100.3">4</text>
<text x="118.4" y="101.2">SABA_Suchlauf_Langsam</text>
<text x="180.6" y="97.8">10</text>
<text x="193.3" y="100.3">13</text>
<text x="214.1" y="100.3">1</text>
<text x="226.8" y="100.3">4</text>
<text x="251.7" y="101.2">SABA_Laufrichtung</text>
<text x="47.8" y="102.9">5</text>
<text x="80.8" y="105.4">2</text>
<text x="93.5" y="105.4">3</text>
<text x="180.6" y="102.9">11</text>
<text x="214.1" y="105.4">2</text>
<text x="226.8" y="105.4">3</text>
<text x="26.4" y="126.6">SABA_GND_AC</text>
<text x="159.7" y="126.6">SABA_GND_AC</text>
<text x="10.4" y="135.9">C</text>
<text x="285.4" y="135.9">C</text>
<text x="191.3" y="148.6">8</text>
<text x="158.5" y="154.6">SABA_GND_AC</text>
<text x="191.3" y="153.7">9</text>
<text x="203.5" y="151.1">14</text>
<text x="47.8" y="158.7">6</text>
<text x="60.5" y="161.3">1</text>
<text x="80.8" y="161.3">1</text>
<text x="93.5" y="161.3">4</text>
<text x="47.8" y="163.8">7</text>
<text x="80.8" y="166.4">2</text>
<text x="93.5" y="166.4">3</text>
<text x="118.4" y="162.2">SABA_Suchlauf_Schnell</text>
<text x="10.4" y="185.9">D</text>
<text x="285.4" y="185.9">D</text>
<text x="26.4" y="187.6">SABA_GND_AC</text>
<text x="35" y="199.9">1</text>
<text x="85" y="199.9">2</text>
<text x="135" y="199.9">3</text>
<text x="185" y="199.9">4</text>
<text x="235" y="199.9">5</text>
<text x="285" y="199.9">6</text>
</g>
<g font-size="1.8" fill="#008484">
<text x="186.2" y="28.5" transform="rotate(-90 186.2 28.5)">R501</text>
<text x="188.5" y="28.5" transform="rotate(-90 188.5 28.5)">100k</text>
<text x="251" y="27">+24V</text>
<text x="271.3" y="27">+24V</text>
<text x="186.5" y="35.9">U501B</text>
<text x="58.8" y="39.5">ADA4522-2</text>
<text x="60.8" y="37.2">U501A</text>
<text x="112.2" y="41">D502</text>
<text x="150.3" y="37.8">R503</text>
<text x="151.8" y="40.3">100k</text>
<text x="184.6" y="38.2">ADA4522-2</text>
<text x="213.8" y="39.7">D501</text>
<text x="253.4" y="39.8" transform="rotate(-90 253.4 39.8)">V+</text>
<text x="254.6" y="40.4">U501C</text>
<text x="254.9" y="36.5">ADA4522-2</text>
<text x="273.7" y="39.4" transform="rotate(-90 273.7 39.4)">V+</text>
<text x="274.7" y="36.5">LM339</text>
<text x="275" y="40.4">U502E</text>
<text x="40.6" y="45.2">R502</text>
<text x="41.9" y="42.8">22k</text>
<text x="103.7" y="43.8" transform="rotate(-90 103.7 43.8)">R505</text>
<text x="106" y="44" transform="rotate(-90 106 44)">1k</text>
<text x="111.2" y="43.3">1N4148</text>
<text x="184.7" y="47.9">+</text>
<text x="205.3" y="42.5" transform="rotate(-90 205.3 42.5)">R504</text>
<text x="207.6" y="42.7" transform="rotate(-90 207.6 42.7)">1k</text>
<text x="212.8" y="42.1">1N4148</text>
<text x="238.8" y="45">C501</text>
<text x="239" y="42.7">100n</text>
<text x="259.1" y="45">C502</text>
<text x="259.3" y="42.7">100n</text>
<text x="58.9" y="49.1">+</text>
<text x="81.8" y="53.4" transform="rotate(-90 81.8 53.4)">470n</text>
<text x="84.2" y="53.5" transform="rotate(-90 84.2 53.5)">C503</text>
<text x="129.2" y="51.8">R509</text>
<text x="150.3" y="50.5">R506</text>
<text x="151.8" y="53">100k</text>
<text x="216.1" y="52.9">470n</text>
<text x="230.8" y="50.6">R507</text>
<text x="230.8" y="52.9">470k</text>
<text x="49.1" y="59.2">SMAJ33CA</text>
<text x="49.4" y="56.9">D504</text>
<text x="86.3" y="56.6">R508</text>
<text x="87.7" y="54.3">22k</text>
<text x="114.4" y="56.5">C505</text>
<text x="114.5" y="54.1">470n</text>
<text x="129.2" y="54.1">100k</text>
<text x="164.7" y="58">SMAJ33CA</text>
<text x="165" y="55.6">D503</text>
<text x="178.7" y="54.4">R510</text>
<text x="178.7" y="56.7">100k</text>
<text x="216" y="55.2">C504</text>
<text x="250.5" y="56">-24V</text>
<text x="41.5" y="81.6">+24V</text>
<text x="75.8" y="81.6">+24V</text>
<text x="98.4" y="81.6">+3.3V</text>
<text x="174.8" y="81.6">+24V</text>
<text x="209.1" y="81.6">+24V</text>
<text x="231.7" y="81.6">+3.3V</text>
<text x="37" y="89.8">270k</text>
<text x="72.4" y="89.8">10k</text>
<text x="95.3" y="89.8">4k7</text>
<text x="171.5" y="89.8">20k</text>
<text x="205.8" y="89.8">10k</text>
<text x="228.6" y="89.8">4k7</text>
<text x="36.8" y="92.1">R511</text>
<text x="51.9" y="91.8">U502A</text>
<text x="51.9" y="94.1">LM339</text>
<text x="71" y="92.1">R512</text>
<text x="85.5" y="95.5">U503</text>
<text x="93.9" y="92.1">R513</text>
<text x="170.1" y="92.1">R514</text>
<text x="185.2" y="91.8">U502C</text>
<text x="185.2" y="94.1">LM339</text>
<text x="204.4" y="92.1">R515</text>
<text x="218.9" y="95.5">U504</text>
<text x="227.3" y="92.1">R516</text>
<text x="83.7" y="97.9">LTV-357T</text>
<text x="104.9" y="98.4" transform="rotate(-90 104.9 98.4)">R517</text>
<text x="107.2" y="98.5" transform="rotate(-90 107.2 98.5)">10k</text>
<text x="217" y="97.9">LTV-357T</text>
<text x="238.3" y="98.4" transform="rotate(-90 238.3 98.4)">R518</text>
<text x="240.6" y="98.5" transform="rotate(-90 240.6 98.5)">10k</text>
<text x="49.7" y="103.8">+</text>
<text x="106.9" y="107.5">100n</text>
<text x="183" y="103.8">+</text>
<text x="240.3" y="107.5">100n</text>
<text x="57.9" y="111.1" transform="rotate(-90 57.9 111.1)">R519</text>
<text x="60.2" y="111" transform="rotate(-90 60.2 111)">470k</text>
<text x="83.1" y="112.6">LED</text>
<text x="83.4" y="110.3">D505</text>
<text x="106.7" y="109.8">C506</text>
<text x="190" y="111.1" transform="rotate(-90 190 111.1)">R520</text>
<text x="192.3" y="111" transform="rotate(-90 192.3 111)">360k</text>
<text x="216.4" y="112.6">LED</text>
<text x="216.8" y="110.3">D506</text>
<text x="240.1" y="109.8">C507</text>
<text x="94.7" y="118.4">GND</text>
<text x="112.5" y="118.4">GND</text>
<text x="228" y="118.4">GND</text>
<text x="245.8" y="118.4">GND</text>
<text x="36.8" y="122.6">R521</text>
<text x="38.1" y="120.3">22k</text>
<text x="44.4" y="122.6">R522</text>
<text x="46.4" y="120.3">1M</text>
<text x="73.6" y="123.9">R525</text>
<text x="75" y="121.6">10k</text>
<text x="170.1" y="122.6">R523</text>
<text x="170.4" y="120.3">120k</text>
<text x="177.7" y="122.6">R524</text>
<text x="179.7" y="120.3">1M</text>
<text x="206.9" y="123.9">R526</text>
<text x="208.3" y="121.6">10k</text>
<text x="41.5" y="142.6">+24V</text>
<text x="75.8" y="142.6">+24V</text>
<text x="98.4" y="142.6">+3.3V</text>
<text x="171" y="143.9">+24V</text>
<text x="195.4" y="142.6">U502D</text>
<text x="177" y="144.4">R527</text>
<text x="177.1" y="147">10k</text>
<text x="195.4" y="144.9">LM339</text>
<text x="36.8" y="153.1">R528</text>
<text x="37" y="150.8">150k</text>
<text x="51.9" y="152.8">U502B</text>
<text x="51.9" y="155.1">LM339</text>
<text x="71" y="153.1">R529</text>
<text x="72.4" y="150.8">10k</text>
<text x="93.9" y="153.1">R530</text>
<text x="95.3" y="150.8">4k7</text>
<text x="193.2" y="154.6">+</text>
<text x="83.7" y="158.8">LTV-357T</text>
<text x="85.5" y="156.5">U505</text>
<text x="104.9" y="159.3" transform="rotate(-90 104.9 159.3)">R532</text>
<text x="107.2" y="159.4" transform="rotate(-90 107.2 159.4)">10k</text>
<text x="177" y="157.1">R531</text>
<text x="177.1" y="159.7">10k</text>
<text x="49.7" y="164.7">+</text>
<text x="57.9" y="172" transform="rotate(-90 57.9 172)">R533</text>
<text x="60.2" y="172" transform="rotate(-90 60.2 172)">180k</text>
<text x="83.1" y="173.6">LED</text>
<text x="83.4" y="171.3">D507</text>
<text x="106.7" y="170.8">C508</text>
<text x="106.9" y="168.4">100n</text>
<text x="94.7" y="179.3">GND</text>
<text x="112.5" y="179.3">GND</text>
<text x="36.8" y="183.6">R534</text>
<text x="38.1" y="181.3">82k</text>
<text x="44.4" y="183.6">R535</text>
<text x="46.4" y="181.3">1M</text>
<text x="73.6" y="184.9">R536</text>
<text x="75" y="182.5">10k</text>
</g>
<g font-size="1.8" fill="#0000c2">
<text x="21.6" y="47.2">Suchlaufleitung ist</text>
<text x="21.6" y="49.2">im Ruhezustand sehr</text>
<text x="21.6" y="51.3">hochohmig -&gt; keine</text>
<text x="21.6" y="53.3">Belastung</text>
<text x="76.2" y="57.6">DC Offset</text>
<text x="76.2" y="59.7">entfernen</text>
<text x="52.1" y="86.4">2V +/-0,5V</text>
<text x="185.4" y="86.4">18,5V +/-0,5V</text>
<text x="52.1" y="147.3">8,5V +/-2,5V</text>
</g>
<g font-size="1.8">
<text x="123.2" y="45.7">Amplitude</text>
<text x="226.1" y="44.4">Phase</text>
<text x="24.1" y="97.8">Amplitude</text>
<text x="157.5" y="97.8">Phase</text>
<text x="24.1" y="158.7">Amplitude</text>
</g>
<g font-size="1.8" fill="#840084">
<text x="51.5" y="120.9" transform="rotate(-90 51.5 120.9)">NP</text>
<text x="184.8" y="120.9" transform="rotate(-90 184.8 120.9)">NP</text>
<text x="51.5" y="181.9" transform="rotate(-90 51.5 181.9)">NP</text>
</g>
</svg>
